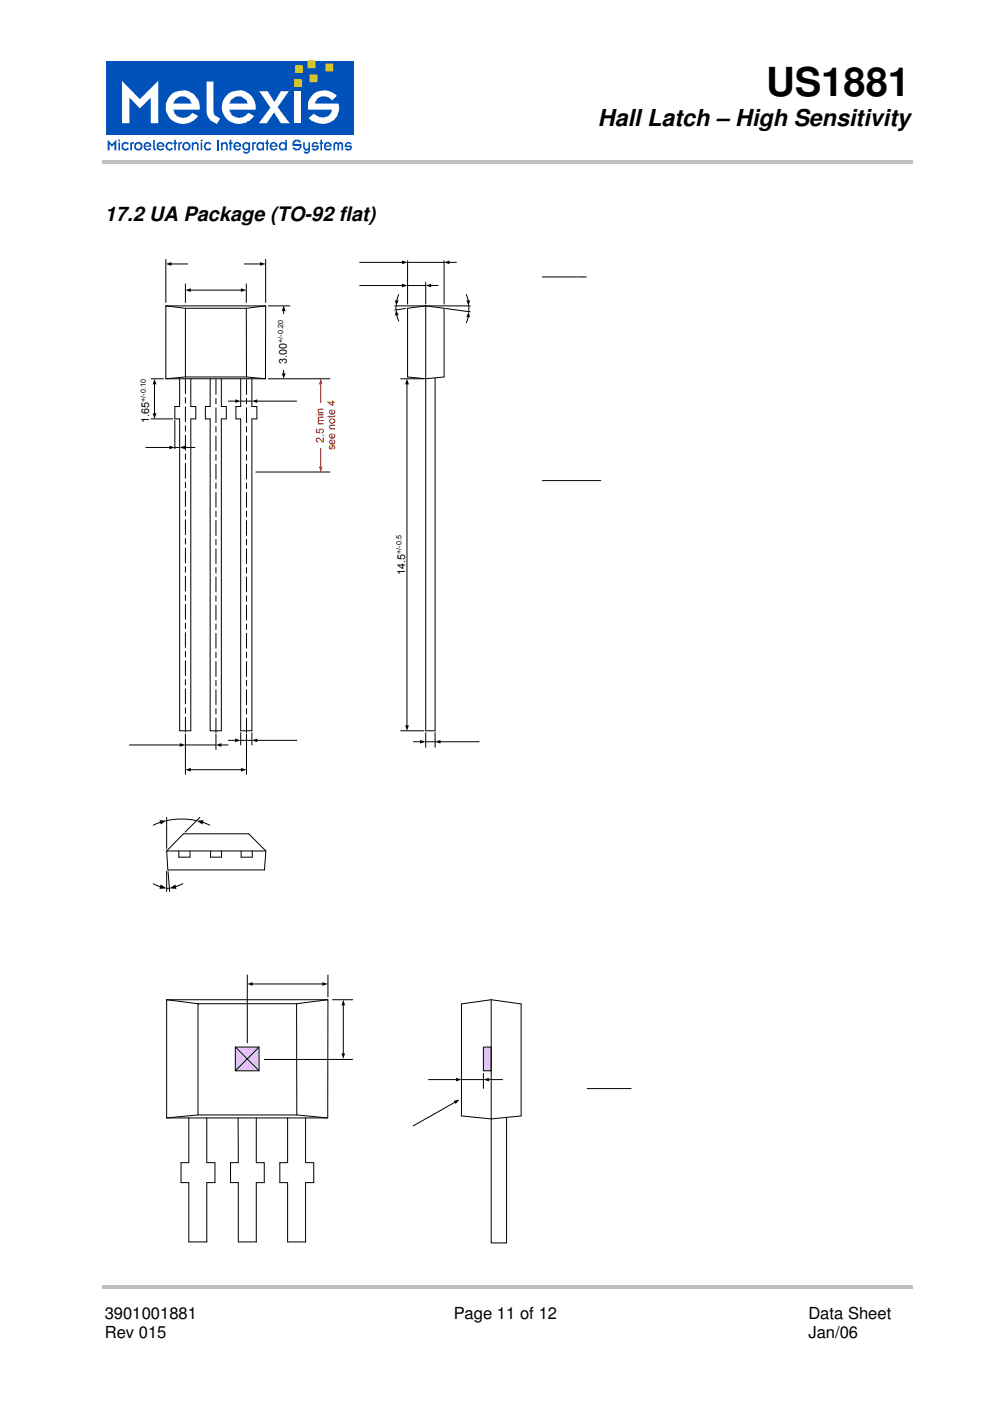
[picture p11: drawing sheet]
<svg xmlns="http://www.w3.org/2000/svg" width="210mm" height="297mm" viewBox="0 0 210 297" stroke-linecap="round" stroke-linejoin="round" font-family="sans-serif">
<g fill="#c0c0c0">
<path d="M21.7 34h171.8v.8h-171.8z"/>
<path d="M21.7 272.4h171.8v.8h-171.8z"/>
</g>
<g fill="#fff">
<path d="M26.4 17.3l3.8 3.9 3.8-3.9v8.7h-1.6v-5.2l-2.2 2.3-2.2-2.3v5.2h-1.6z" fill-rule="evenodd"/>
<path d="M36.4 20.4a3.6 3.6 0 0 1 4.1-.8 3.6 3.6 0 0 1 2 3.6h-5.5a2.17 2.17 0 0 0 1.8 1.8 2.17 2.17 0 0 0 2.2-1l1.2 .7a3.8 3.8 0 0 1-3.7 1.5 3.8 3.8 0 0 1-3-2.8 3.9 3.9 0 0 1 .9-3zM37.7 21l-.7 1.1h3.9a2.03 2.03 0 0 0-3.2-1.1z" fill-rule="evenodd"/>
<path d="M44 17.5h1.4v6.2l.3 .7 1.1 .7-.6 1.2a3 3 0 0 1-2.2-2.6z" fill-rule="evenodd"/>
<path d="M48.1 20.4a3.6 3.6 0 0 1 4.1-.8 3.6 3.6 0 0 1 2 3.6h-5.5a2.11 2.11 0 0 0 1.6 1.7 2.11 2.11 0 0 0 2.2-.7l.2-.2 1.2 .7a3.8 3.8 0 0 1-3.8 1.5 3.8 3.8 0 0 1-2.9-2.8 3.4 3.4 0 0 1 .9-3zM49.4 21l-.7 1.1h3.8a1.94 1.94 0 0 0-3.1-1.1z" fill-rule="evenodd"/>
<path d="M54.9 19.4h1.8l1.4 2.3 1.4-2.3h1.6l-2.3 3.3 2.4 3.3h-1.8l-1.4-2.2-1.5 2.2h-1.6l2.4-3.2z" fill-rule="evenodd"/>
<path d="M62.3 19.4h1.4v6.6h-1.4z" fill-rule="evenodd"/>
<path d="M65.9 20.3a3.7 3.7 0 0 1 5.2 .1l-1 1a1.99 1.99 0 0 0-3.5 .3l-.1 .4h4.9a3.3 3.3 0 0 1-1 3.4 3.3 3.3 0 0 1-3.6 .5l-1.1-.5-.5-.4 1.1-1a2.12 2.12 0 0 0 3.7-.4v-.4h-4.8a3.1 3.1 0 0 1 .7-3z" fill-rule="evenodd"/>
</g>
<path d="M22.6 12.9h52.4v15.7h-52.4z" fill-rule="evenodd" fill="#0052ba"/>
<g fill="#fff">
<path d="M25.9 17.1l3.8 3.9 3.9-3.9v9h-1.6v-5.4l-2.3 2.3-2.2-2.3v5.4h-1.6z" fill-rule="evenodd"/>
<path d="M36.6 19.8a3.7 3.7 0 0 1 4-.1 3.7 3.7 0 0 1 1.8 3.5h-5.6a2.14 2.14 0 0 0 1.7 1.8 2.14 2.14 0 0 0 2.3-1.1l1.2 .7a3.8 3.8 0 0 1-4.4 1.5 3.8 3.8 0 0 1-2.4-4 3.8 3.8 0 0 1 1.4-2.3zM37.2 21l-.4 1h3.9a2.07 2.07 0 0 0-3.5-1z" fill-rule="evenodd"/>
<path d="M43.8 17.3h1.5v6.8l.3 .4 1.1 .6-.7 1.2a3 3 0 0 1-2.2-2.6z" fill-rule="evenodd"/>
<path d="M48.6 19.8a3.6 3.6 0 0 1 3.9-.1 3.6 3.6 0 0 1 1.7 3.5h-5.6a2.2 2.2 0 0 0 1.8 1.8 2.2 2.2 0 0 0 2.3-1.1l1.2 .7a3.7 3.7 0 0 1-4.4 1.5 3.7 3.7 0 0 1-2.4-4 3.8 3.8 0 0 1 1.5-2.3zM49.1 21l-.5 1h3.9a1.99 1.99 0 0 0-3.4-1z" fill-rule="evenodd"/>
<path d="M55 19.3h1.8l1.4 2.3 1.4-2.3h1.7l-2.4 3.4 2.5 3.4h-1.8l-1.5-2.3-1.5 2.3h-1.7l2.5-3.3z" fill-rule="evenodd"/>
<path d="M62.4 19.3h1.5v6.8h-1.5z" fill-rule="evenodd"/>
<path d="M66.3 20.2a3.5 3.5 0 0 1 5.1 .2l-1 .9-.2-.2a1.91 1.91 0 0 0-1.9-.6 1.91 1.91 0 0 0-1.5 1.5h5a3.5 3.5 0 0 1-1.2 3.6 3.5 3.5 0 0 1-3.8 .3l-.8-.4-.5-.5 1.1-.9a2.36 2.36 0 0 0 3.5-.1l.3-.8h-5a2.95 2.95 0 0 1 .9-3z" fill-rule="evenodd"/>
</g>
<path d="M62.4 16.9h1.5v1.4h-1.5z" fill-rule="evenodd" fill="#fad716"/>
<path d="M62.4 16.9h1.5v1.4h-1.5z" fill="none" stroke="#fad716" stroke-width=".21"/>
<path d="M62.7 13.9h1.4v1.5h-1.4z" fill-rule="evenodd" fill="#fad716"/>
<path d="M62.7 13.9h1.4v1.5h-1.4z" fill="none" stroke="#fad716" stroke-width=".21"/>
<path d="M65.7 15.9h1.5v1.4h-1.5z" fill-rule="evenodd" fill="#fad716"/>
<path d="M65.7 15.9h1.5v1.4h-1.5z" fill="none" stroke="#fad716" stroke-width=".21"/>
<path d="M69.1 13.6h1.5v1.4h-1.5z" fill-rule="evenodd" fill="#fad716"/>
<path d="M69.1 13.6h1.5v1.4h-1.5z" fill="none" stroke="#fad716" stroke-width=".21"/>
<path d="M65.3 12.9h1.5v1.5h-1.5z" fill-rule="evenodd" fill="#fad716"/>
<path d="M65.3 12.9h1.5v1.5h-1.5z" fill="none" stroke="#fad716" stroke-width=".21"/>
<g fill="#0052ba">
<path d="M22.8 29.6l.9 1 1-1v2.3h-.4v-1.4l-.6 .6-.5-.6v1.4h-.4z" fill-rule="evenodd"/>
<path d="M25.1 30.2h.3v1.7h-.3zM25.1 29.7l.3-.1v.3l-.2 .1z" fill-rule="evenodd"/>
<path d="M26 30.4a.84 .84 0 0 1 1.3 0l-.2 .3-.3-.3-.5 .2-.2 .2 .2 .7a.42 .42 0 0 0 .7 0l.1-.2 .2 .2-.2 .3a.88 .88 0 0 1-1.3-.4v-.7z" fill-rule="evenodd"/>
<path d="M27.6 30.2h.4v.2a.24 .24 0 0 1 .1-.3 .24 .24 0 0 1 .3 .1l-.1 .3-.3 .1v1.3h-.4z" fill-rule="evenodd"/>
<path d="M28.4 31a.95 .95 0 0 1 1.9 0 .95 .95 0 0 1-1.9 0zM28.8 31.1a.56 .56 0 0 0 1.1 0 .56 .56 0 0 0-1.1 0z" fill-rule="evenodd"/>
<path d="M30.7 30.4a.87 .87 0 0 1 1-.2 .87 .87 0 0 1 .4 .9h-1.3a.52 .52 0 0 0 .4 .5 .52 .52 0 0 0 .5-.2l.3 .1a.9 .9 0 0 1-1.3 .2 .9 .9 0 0 1 0-1.3zM30.9 30.5l-.1 .4h.9a.47 .47 0 0 0-.3-.4 .47 .47 0 0 0-.5 0z" fill-rule="evenodd"/>
<path d="M32.5 29.7h.3v1.8l.3 .1-.1 .4-.5-.5z" fill-rule="evenodd"/>
<path d="M33.4 30.4a.92 .92 0 0 1 1-.2 .92 .92 0 0 1 .5 .9h-1.3a.5 .5 0 0 0 .3 .5 .5 .5 0 0 0 .6-.2l.3 .1-.2 .3a.88 .88 0 0 1-1.4-.4v-.7zM33.7 30.6l-.1 .3h.9a.5 .5 0 0 0-.8-.3z" fill-rule="evenodd"/>
<path d="M35.3 30.4l.1-.1a.88 .88 0 0 1 1.2 .1l.1 .1-.3 .2a.53 .53 0 0 0-.8-.1 .53 .53 0 0 0 0 .8 .53 .53 0 0 0 .8 0l.3 .1a.9 .9 0 0 1-1.3 .2 .9 .9 0 0 1-.1-1.3z" fill-rule="evenodd"/>
<path d="M37 29.7l.3-.1v.6h.2v.3h-.2v1.4h-.3v-1.4h-.2z" fill-rule="evenodd"/>
<path d="M37.8 30.2h.3v.2l.2-.3 .4 .1-.2 .3-.4 .1v1.3h-.3z" fill-rule="evenodd"/>
<path d="M38.6 31a.9 .9 0 0 1 1.8 0 .9 .9 0 0 1-1.8 0zM39.2 30.6a.54 .54 0 0 0-.1 .8 .54 .54 0 0 0 .8 0l.1-.6a.54 .54 0 0 0-.8-.2z" fill-rule="evenodd"/>
<path d="M40.7 30.2h.3v.2l.2-.2a.7 .7 0 0 1 .9 .3v1.4h-.3v-1.3a.43 .43 0 0 0-.5-.2 .43 .43 0 0 0-.3 .4v1.1h-.3z" fill-rule="evenodd"/>
<path d="M42.5 30.2h.4v1.7h-.4zM42.6 29.8a.21 .21 0 0 1 .4 0 .21 .21 0 0 1-.4 0z" fill-rule="evenodd"/>
<path d="M43.5 30.4l.1-.1a.88 .88 0 0 1 1.1 .1l.1 .1-.3 .2a.48 .48 0 0 0-.6-.2 .48 .48 0 0 0-.3 .6 .44 .44 0 0 0 .4 .4 .44 .44 0 0 0 .5-.2l.3 .2a.9 .9 0 0 1-1.3 .2 .9 .9 0 0 1 0-1.3z" fill-rule="evenodd"/>
</g>
<path d="M46.2 29.7v2.2" fill="none" stroke="#0052ba" stroke-width=".42"/>
<g fill="#0052ba">
<path d="M46.9 30.2h.3l.1 .2a.56 .56 0 0 1 .5-.3 .56 .56 0 0 1 .5 .4v1.4h-.3v-1.2a.4 .4 0 0 0-.5-.3 .4 .4 0 0 0-.3 .4v1.1h-.3z" fill-rule="evenodd"/>
<path d="M48.7 29.7l.4-.1v.6h.2v.3h-.2v1.4h-.4v-1.4h-.1z" fill-rule="evenodd"/>
<path d="M49.7 30.4a.86 .86 0 0 1 1-.2 .86 .86 0 0 1 .5 .9h-1.3a.49 .49 0 0 0 .4 .5 .49 .49 0 0 0 .5-.2l.3 .1a.9 .9 0 0 1-1.3 .2 .9 .9 0 0 1-.1-1.3zM50 30.6l-.1 .3h.9l-.3-.5h-.3z" fill-rule="evenodd"/>
<path d="M51.5 30.4a.73 .73 0 0 1 1.2 0v-.2h.3v1.5a.84 .84 0 0 1-.5 .8 .84 .84 0 0 1-1-.3l.3-.2 .1 .2h.6l.2-.2v-.4a.74 .74 0 0 1-1.3-.2zM51.9 30.6v.7a.45 .45 0 0 0 .4 .2 .45 .45 0 0 0 .4-.3v-.4a.54 .54 0 0 0-.8-.2z" fill-rule="evenodd"/>
<path d="M53.5 30.2h.3v.2a.28 .28 0 0 1 .2-.3 .28 .28 0 0 1 .3 .1l-.2 .3-.3 .1v1.3h-.3z" fill-rule="evenodd"/>
<path d="M54.5 30.5a.67 .67 0 0 1 .5-.4 .67 .67 0 0 1 .7 .3v-.2h.3v1.7l-.4-.1a.73 .73 0 0 1-1.2-.4zM54.9 30.5l-.2 .7a.48 .48 0 0 0 .6 .3 .48 .48 0 0 0 .4-.6 .51 .51 0 0 0-.8-.4z" fill-rule="evenodd"/>
<path d="M56.5 29.7l.4-.1v.6h.1v.3h-.1v1.4h-.4v-1.4h-.2v-.3h.2z" fill-rule="evenodd"/>
<path d="M57.4 30.4a.86 .86 0 0 1 1-.2 .86 .86 0 0 1 .5 .9h-1.3a.49 .49 0 0 0 .4 .5 .49 .49 0 0 0 .5-.2l.3 .1a.9 .9 0 0 1-1.3 .2 .9 .9 0 0 1-.1-1.3zM57.7 30.6l-.1 .3h.9l-.3-.5h-.3z" fill-rule="evenodd"/>
<path d="M59.5 30.3l.7-.2 .3 .3v-.7h.3v2.2h-.3l-.1-.2a.73 .73 0 0 1-.7 .2 .73 .73 0 0 1-.6-.5v-.7zM59.7 30.5l-.2 .3v.4a.55 .55 0 0 0 .7 .3 .55 .55 0 0 0 .3-.7 .55 .55 0 0 0-.8-.3z" fill-rule="evenodd"/>
<path d="M62.3 29.8l.5-.2h.5l.6 .5-.4 .2a.58 .58 0 0 0-.6-.4 .58 .58 0 0 0-.5 .6h1.6a1.22 1.22 0 0 1-1.1 1.5l-.3-.1-.6-.5 .4-.2 .4 .3h.5l.3-.6h-1.6v-.5z" fill-rule="evenodd"/>
<path d="M64.3 30.2h.3v1.1a.45 .45 0 0 0 .8 .1v-1.2h.3v1.8a.71 .71 0 0 1-.6 .6 .71 .71 0 0 1-.7-.4l.2-.2a.48 .48 0 0 0 .8 0v-.3l-.1 .2a.74 .74 0 0 1-1-.5z" fill-rule="evenodd"/>
<path d="M66.3 30.4l.4-.3h.4l.4 .3-.2 .3-.2-.3h-.4l-.3 .5h1.2a.89 .89 0 0 1-.9 1.1l-.6-.4 .3-.1a.54 .54 0 0 0 .9-.3h-1.2z" fill-rule="evenodd"/>
<path d="M67.9 29.7l.4-.1v.6h.2v.3h-.2v1.4h-.4v-1.4h-.1z" fill-rule="evenodd"/>
<path d="M68.9 30.4a.92 .92 0 0 1 1-.2 .92 .92 0 0 1 .5 .9h-1.4a.52 .52 0 0 0 .4 .5 .52 .52 0 0 0 .6-.2l.3 .1-.2 .3a.88 .88 0 0 1-1.4-.4v-.7zM69.2 30.5l-.2 .4h1a.52 .52 0 0 0-.8-.4z" fill-rule="evenodd"/>
<path d="M70.8 30.4a.5 .5 0 0 1 .5-.3 .5 .5 0 0 1 .5 .3 .52 .52 0 0 1 .5-.3 .52 .52 0 0 1 .5 .4v1.4h-.4v-1.4l-.2-.1-.3 .3v1.2h-.3v-1.3l-.3-.2-.2 .2v1.3h-.4z" fill-rule="evenodd"/>
<path d="M73.4 30.4a.8 .8 0 0 1 1.1 0l-.2 .2a.46 .46 0 0 0-.5-.2 .46 .46 0 0 0-.4 .5h1.2v.5a.81 .81 0 0 1-.6 .5 .81 .81 0 0 1-.8-.3l.2-.2 .1 .1a.42 .42 0 0 0 .5 .1 .42 .42 0 0 0 .3-.4h-1.2v-.4z" fill-rule="evenodd"/>
</g>
<path d="M39.3 80.3v75.4" fill="none" stroke="#010101" stroke-width=".21" stroke-dasharray="3.2 .8 1.2 .8"/>
<g fill="none" stroke="#010101" stroke-width=".21">
<path d="M35.2 55v9.1M56.3 55v9.1M39.3 60.2v3.9M40.4 61.5h10.8M52.2 60.2v3.9M56.9 64.9h4.6M32 80.3h2.7M32 88.8h4.6M56.9 80.3h13.1M39.3 155.7v8.5M45.8 155.7v3.2M51.1 155.3v2.6"/>
<path d="M52.3 155.7v8.5M53.4 155.3v2.6"/>
</g>
<g fill="#010101">
<path d="M39.3 61.5l1.2-.4v.8z"/>
<path d="M51.1 61.1l1.1 .4-1.1 .4z"/>
</g>
<path d="M36.3 56h19" fill="none" stroke="#010101" stroke-width=".21"/>
<g fill="#010101">
<path d="M35.2 56l1.2-.4v.7z"/>
<path d="M55.2 55.6l1.1 .4-1.1 .3z"/>
</g>
<path d="M60.2 65.8v13.4" fill="none" stroke="#010101" stroke-width=".21"/>
<g fill="#010101">
<path d="M60.2 64.8l.4 1.2h-.8z"/>
<path d="M59.8 79.2h.8l-.4 1.1z"/>
</g>
<path d="M32.8 81.4v6.4" fill="none" stroke="#010101" stroke-width=".21"/>
<g fill="#010101">
<path d="M32.8 80.3l.4 1.2h-.8z"/>
<path d="M32.4 87.6h.8l-.4 1.2z"/>
</g>
<path d="M40.4 163.2h10.8" fill="none" stroke="#010101" stroke-width=".21"/>
<g fill="#010101">
<path d="M39.3 163.2l1.2-.4v.8z"/>
<path d="M51.1 162.8l1.2 .4-1.2 .4z"/>
</g>
<path d="M48.4 157h1.6" fill="none" stroke="#010101" stroke-width=".21"/>
<path d="M49.9 156.6l1.2 .4-1.2 .4z" fill="#010101"/>
<path d="M54.5 157h8.4" fill="none" stroke="#010101" stroke-width=".21"/>
<path d="M53.4 157l1.2-.4v.8z" fill="#010101"/>
<path d="M27.5 157.9h10.8" fill="none" stroke="#010101" stroke-width=".21"/>
<path d="M38.1 157.6l1.2 .3-1.2 .4z" fill="#010101"/>
<path d="M46.9 157.9h1.5" fill="none" stroke="#010101" stroke-width=".21"/>
<path d="M45.8 157.9l1.1-.3v.7z" fill="#010101"/>
<path d="M54.5 85h8.4M39.3 157.9h6.5M51.1 157h2.3" fill="none" stroke="#010101" stroke-width=".21"/>
<path d="M53.4 85l1.2-.3v.7z" fill="#010101"/>
<path d="M48.4 85h1.6M51.1 85h2.3" fill="none" stroke="#010101" stroke-width=".21"/>
<path d="M49.9 84.7l1.2 .3-1.2 .4z" fill="#010101"/>
<g fill="#fff">
<path d="M39.9 54.9h11.8v2.1h-11.8z" fill-rule="evenodd"/>
<path d="M59.1 66.8h2.2v11.6h-2.2z" fill-rule="evenodd"/>
</g>
<path d="M30.9 94.9h5.1M37.1 89.2v6" fill="none" stroke="#010101" stroke-width=".21"/>
<path d="M35.9 94.5l1.2 .4-1.2 .3z" fill="#010101"/>
<path d="M39.2 94.9h2.2" fill="none" stroke="#010101" stroke-width=".21"/>
<path d="M38.1 94.9l1.2-.4v.7z" fill="#010101"/>
<path d="M37.1 94.9h1M85 80.3h4.9M86.3 81.4v72.5M85 154.9h4.9" fill="none" stroke="#010101" stroke-width=".21"/>
<g fill="#010101">
<path d="M86.3 80.3l.4 1.2h-.8z"/>
<path d="M85.9 153.8h.8l-.4 1.1z"/>
</g>
<path d="M86.4 55.3v9.2M90.3 59.9v4.6M94.2 55.3v9.2M76.3 60.5h9.1" fill="none" stroke="#010101" stroke-width=".21"/>
<path d="M85.3 60.2l1.1 .3-1.1 .4z" fill="#010101"/>
<path d="M91.4 60.5h1.5" fill="none" stroke="#010101" stroke-width=".21"/>
<path d="M90.3 60.5l1.1-.3v.7z" fill="#010101"/>
<path d="M76.3 55.6h9.1" fill="none" stroke="#010101" stroke-width=".21"/>
<path d="M85.3 55.2l1.1 .4-1.1 .4z" fill="#010101"/>
<path d="M95.2 55.6h1.6" fill="none" stroke="#010101" stroke-width=".21"/>
<path d="M94.2 55.6l1.1-.4v.8z" fill="#010101"/>
<path d="M86.4 55.6h7.8M83.7 64.9h16M84.2 66.8l.4 1.3M86 65.4l-2.3 .3M86.4 60.5h3.9M94.5 65.4l5.2 .7" fill="none" stroke="#010101" stroke-width=".21"/>
<path d="M84 65.7l.5 1.1-.7 .1z" fill="#010101"/>
<path d="M84.6 62.4l-.4 1.4" fill="none" stroke="#010101" stroke-width=".21"/>
<path d="M83.8 63.7h.7l-.5 1.2z" fill="#010101"/>
<path d="M84 64.9v.8M99.3 67.1l-.4 1.4" fill="none" stroke="#010101" stroke-width=".21"/>
<path d="M99.4 66.1l.3 1.2-.8-.1z" fill="#010101"/>
<path d="M98.9 62.4l.4 1.4" fill="none" stroke="#010101" stroke-width=".21"/>
<path d="M98.9 63.7h.8l-.3 1.2z" fill="#010101"/>
<path d="M99.4 64.9v1.2M87.7 157.3h1.5M90.3 155.3v3.2M92.3 155.3v3.2" fill="none" stroke="#010101" stroke-width=".21"/>
<path d="M89.1 156.9l1.2 .4-1.2 .3z" fill="#010101"/>
<path d="M93.3 157.3h8.3" fill="none" stroke="#010101" stroke-width=".21"/>
<path d="M92.3 157.3l1.1-.4v.7z" fill="#010101"/>
<path d="M90.3 157.3h2.1M35.3 173.3v6.6M42.4 173.3l-3.2 3.1M32.5 187.4l1.6 .6M35.3 184.7v4.3M35.6 184.8l.4 4.2" fill="none" stroke="#010101" stroke-width=".21"/>
<path d="M34.1 187.5l1.2 .8-1.5 .2z" fill="#010101"/>
<path d="M38.8 187.4l-1.6 .6" fill="none" stroke="#010101" stroke-width=".21"/>
<path d="M35.9 188.3l1.3-.8 .2 1z" fill="#010101"/>
<path d="M34.1 174.3l-1.6 .7M35.3 188.3h.6" fill="none" stroke="#010101" stroke-width=".21"/>
<path d="M33.8 173.9l1.5 .1-1.2 .8z" fill="#010101"/>
<path d="M42.9 174.3l1.6 .7" fill="none" stroke="#010101" stroke-width=".21"/>
<path d="M41.7 174l1.5-.1-.3 .9z" fill="#010101"/>
<path d="M115 58.7h9.4M54.3 100.1h15.7M115 101.9h12.4" fill="none" stroke="#010101" stroke-width=".21"/>
<path d="M68 81.4v17.6" fill="none" stroke="#ff0101" stroke-width=".21"/>
<g fill="#ff0101">
<path d="M68 80.3l.4 1.2h-.8z"/>
<path d="M67.6 98.9h.8l-.4 1.2z"/>
</g>
<g fill="#fff">
<path d="M67 85.6h2.1v9.4h-2.1z" fill-rule="evenodd"/>
<path d="M69.3 83.3h2.2v13.7h-2.2z" fill-rule="evenodd"/>
</g>
<path d="M52.5 206.7v14.4M53.5 208.6h15M69.6 206.7v4.7M70.5 212h4.3" fill="none" stroke="#010101" stroke-width=".21"/>
<g fill="#010101">
<path d="M68.4 208.2l1.2 .4-1.2 .4z"/>
<path d="M52.5 208.6l1.1-.4v.8z"/>
</g>
<path d="M72.8 213.1v10.3" fill="none" stroke="#010101" stroke-width=".21"/>
<g fill="#010101">
<path d="M72.8 212l.4 1.1h-.8z"/>
<path d="M72.4 223.4h.8l-.4 1.1z"/>
</g>
<path d="M49.9 222h5v5h-5z" fill-rule="evenodd" fill="#e0c1ff"/>
<path d="M49.9 222h5v5h-5zM49.9 222l5 5M54.9 222l-5 5M56 224.6h18.8M90.9 228.9h5.9M124.5 230.8h9.4" fill="none" stroke="#010101" stroke-width=".21"/>
<path d="M96.7 228.5l1.2 .4-1.2 .4z" fill="#010101"/>
<g fill="none" stroke="#010101" stroke-width=".21">
<path d="M35.2 64.9h21.1v15.4h-21.1zM35.2 64.9l4.1 .5M39.3 65.4h12.9l.1 14.5h-13zM39.3 79.9l-4.1 .4M52.3 79.9l4 .4M56.3 64.9l-4.1 .5M90.3 64.9l-3.9 .5v14.5l3.9 .4M90.3 64.9l3.9 .5v14.5l-3.9 .4M90.3 64.9v15.4M38.1 80.3v5.9h-1v2.6h1v66.1h2.4v-66.1h1v-2.6h-1v-5.9M44.6 80.3v5.9h-1v2.6h1v66.1h2.3v-66.1h1.1v-2.6h-1.1v-5.9M51.1 80.3v5.9h-1.1v2.6h1.1v66.1h2.3v-66.1h1.1v-2.6h-1.1v-5.9"/>
<path d="M92.3 80.1v74.8h-2v-74.6M35.3 174a14.6 14.6 0 0 1 6.4 0M35.3 180.4h21.1M35.3 180.4l.3 4h20.5l.3-4M35.3 180.4l3.6-3.6h13.8l3.7 3.6M37.9 180.4v1.3h2.4v-1.3M44.7 180.4v1.3h2.3v-1.3M51.1 180.4v1.3h2.4v-1.3M35.3 212h34.3l-.1 25h-34.2zM35.3 212l6.7 .8M42 212.8h20.9v23.6h-20.9zM69.6 212l-6.7 .8"/>
<path d="M40 237v9.5h-1.6v4.2h1.6v12.6h3.9M42 236.4l-6.7 .6M43.9 237v9.5h1.7v4.2h-1.7v12.6M50.5 237v9.5h-1.6v4.2h1.6v12.6h3.9M54.4 237v9.5h1.6v4.2h-1.6v12.6M61 237v9.5h-1.6v4.2h1.6v12.6h3.9M62.9 236.4l6.6 .6M64.8 237v9.5h1.7v4.2h-1.7v12.6"/>
</g>
<path d="M45.8 80.5v75.2M52.3 80.5v75.2" fill="none" stroke="#010101" stroke-width=".21" stroke-dasharray="3.2 .8 1.2 .8"/>
<path d="M102.5 222h1.7v5h-1.7z" fill-rule="evenodd" fill="#e0c1ff"/>
<path d="M102.5 222h1.7v5h-1.7zM102.5 227.6v3.2M103.6 228.9h3" fill="none" stroke="#010101" stroke-width=".21"/>
<path d="M102.5 228.9l1.2-.4v.8z" fill="#010101"/>
<path d="M104.2 212l-6.3 .9v23.7l6.3 .6M104.2 212l6.3 .9v23.7l-6.3 .6M104.2 212v25.2M96.5 233.7l-8.9 5M97.9 228.9h4.6M107.4 236.9v26.6h-3.2v-26.3" fill="none" stroke="#010101" stroke-width=".21"/>
<path d="M96.3 233.4l1.2-.3-.9 1z" fill="#010101"/>
<text font-size="8.5" x="162.5" y="20.4">US1881</text>
<text font-size="5" x="126.8" y="26.8">Hall Latch – High Sensitivity</text>
<text font-size="4.2" x="22.2" y="46.9">17.2 UA Package (TO-92 flat)</text>
<g font-size="3.5">
<text x="22.2" y="279.7">3901001881</text>
<text x="96.2" y="279.7">Page 11 of 12</text>
<text x="171.4" y="279.7">Data Sheet</text>
<text x="22.2" y="283.7">Rev 015</text>
<text x="171.4" y="283.7">Jan/06</text>
</g>
<g font-size="2.3">
<text x="60.8" y="77.2" transform="rotate(-90 60.8 77.2)">3.00</text>
<text x="31.7" y="89.7" transform="rotate(-90 31.7 89.7)">1.65</text>
<text x="85.9" y="122" transform="rotate(-90 85.9 122)">14.5</text>
</g>
<g font-size="2.3" fill="#f00">
<text x="68.7" y="94" transform="rotate(-90 68.7 94)">2.5 min</text>
<text x="71.1" y="95.5" transform="rotate(-90 71.1 95.5)">see note 4</text>
</g>
<g font-size="1.5">
<text x="60.1" y="72.7" transform="rotate(-90 60.1 72.7)">+/-0.20</text>
<text x="30.9" y="85.2" transform="rotate(-90 30.9 85.2)">+/-0.10</text>
<text x="85.2" y="117.5" transform="rotate(-90 85.2 117.5)">+/-0.5</text>
</g>
</svg>
